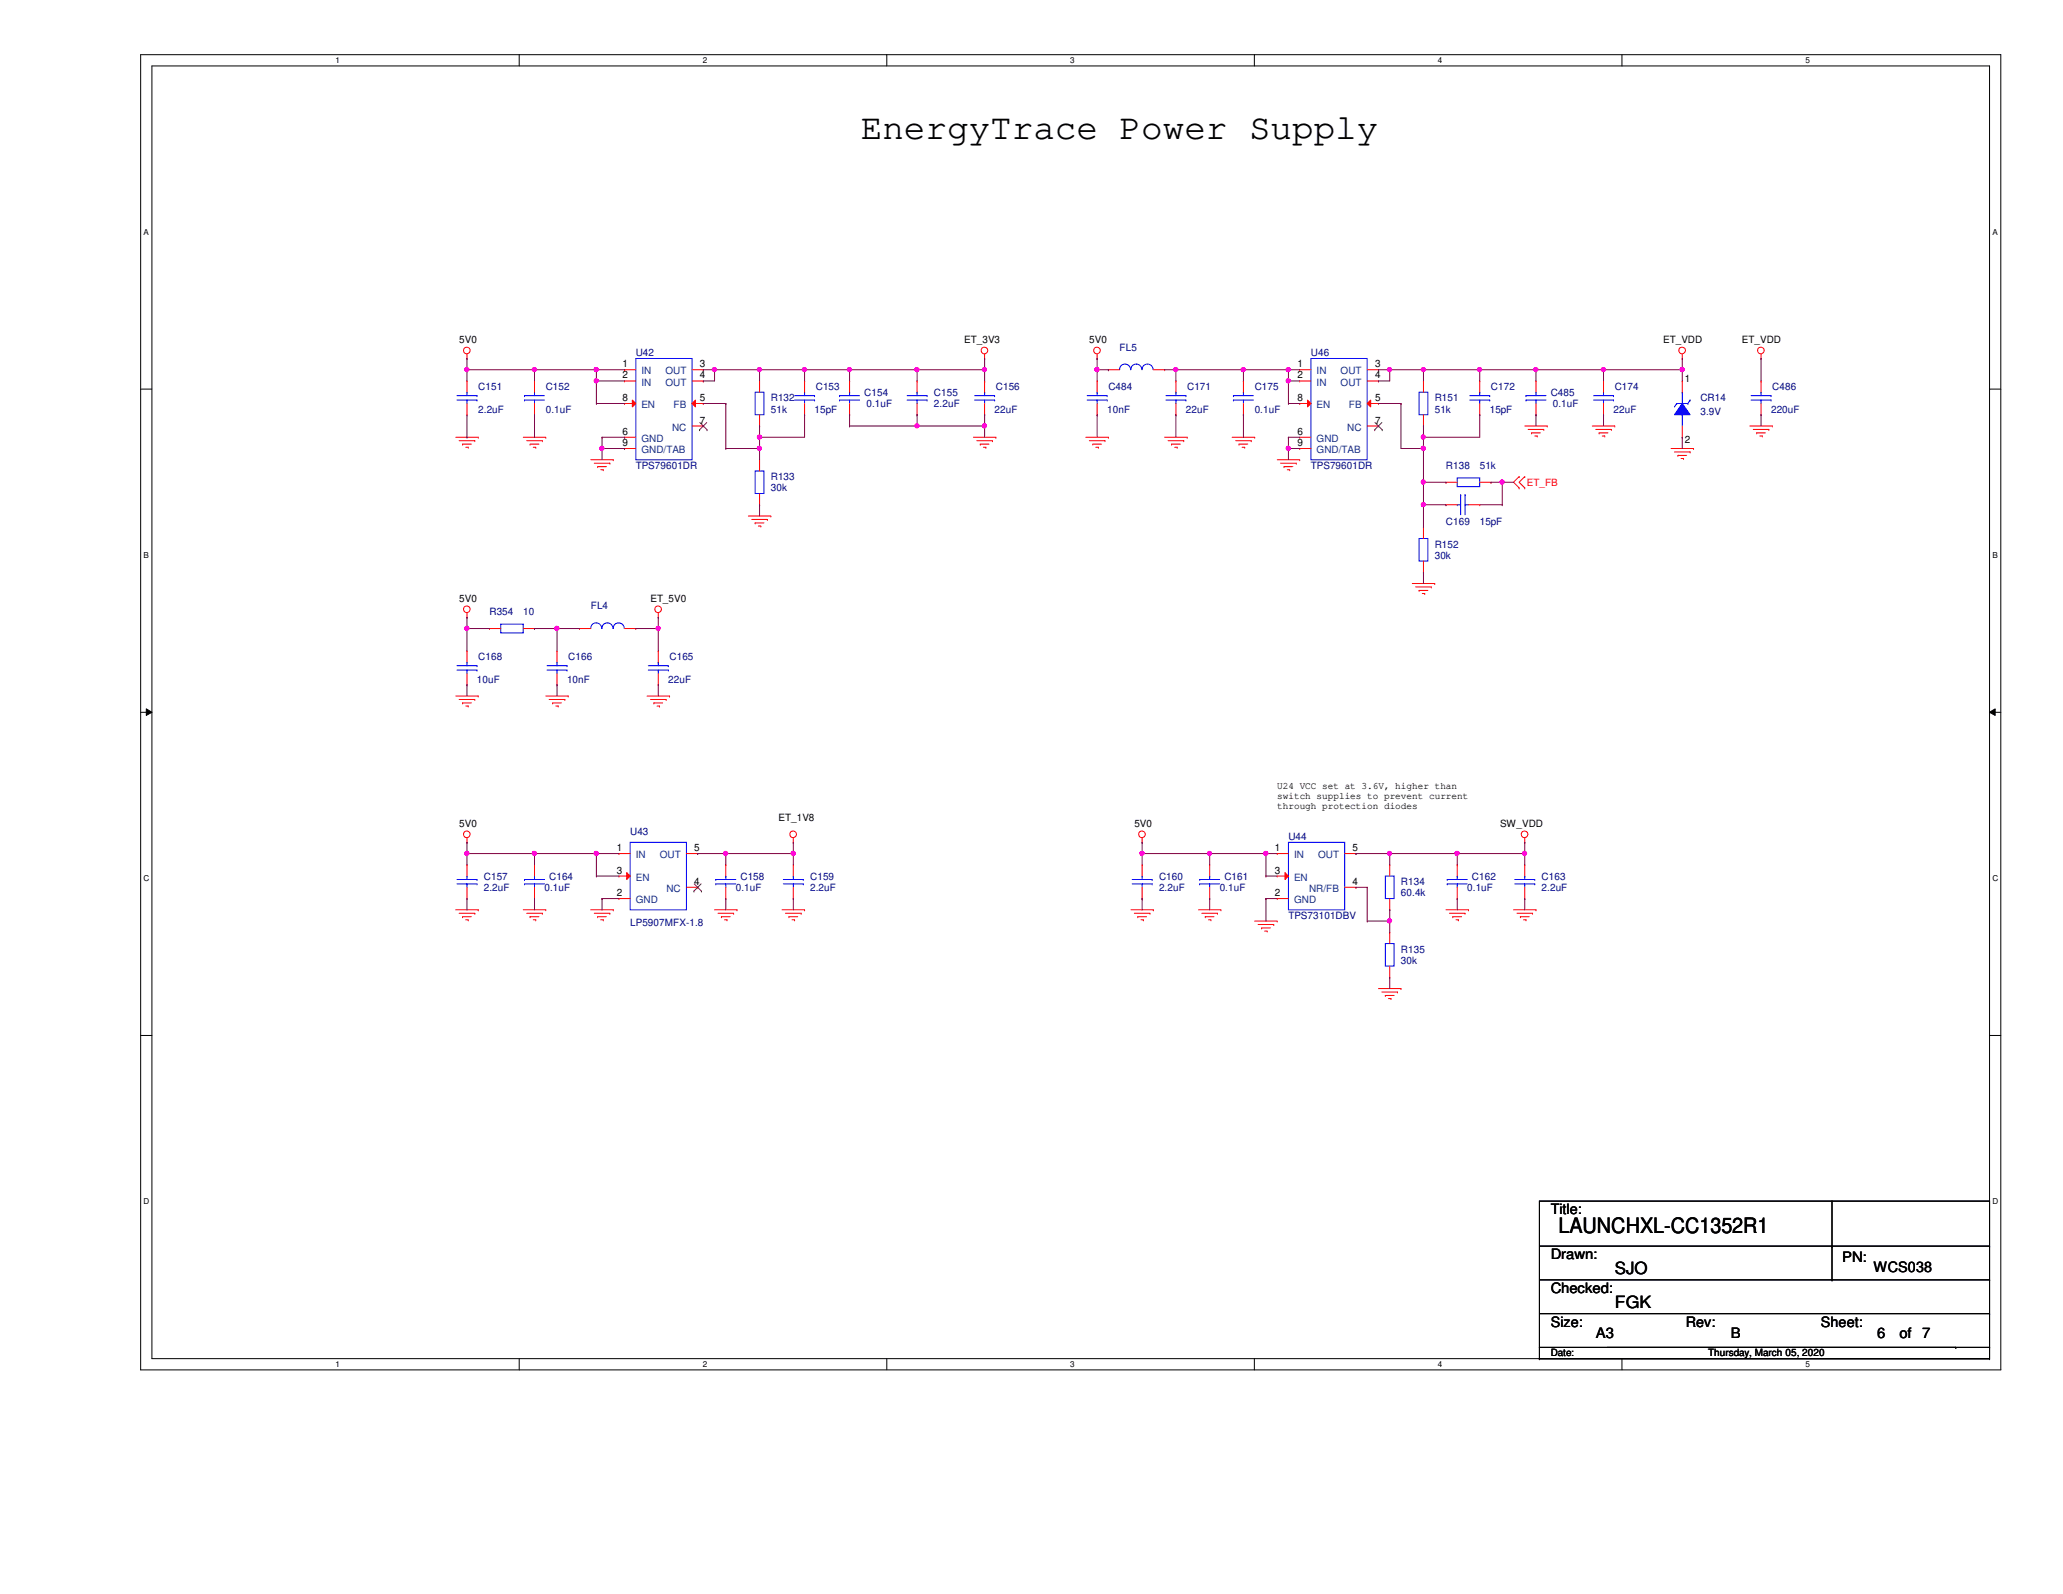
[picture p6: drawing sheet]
<svg xmlns="http://www.w3.org/2000/svg" width="279mm" height="216mm" viewBox="0 0 279 216" stroke-linecap="round" stroke-linejoin="round" font-family="sans-serif">
<path d="M19.1 7.4h251.9v178.1h-251.9zM20.6 8.9h248.9v175.1h-248.9z" fill="none" stroke="#000" stroke-width=".14"/>
<g fill="#fff">
<path d="M45.4 7.6h.6v1.2h-.6z"/>
<path d="M45.4 184.2h.6v1.2h-.6z"/>
</g>
<path d="M70.3 7.4v1.5M70.3 184v1.5" fill="none" stroke="#000" stroke-width=".14"/>
<g fill="#fff">
<path d="M95.2 7.6h.6v1.2h-.6z"/>
<path d="M95.2 184.2h.6v1.2h-.6z"/>
</g>
<path d="M120.1 7.4v1.5M120.1 184v1.5" fill="none" stroke="#000" stroke-width=".14"/>
<g fill="#fff">
<path d="M144.9 7.6h.6v1.2h-.6z"/>
<path d="M144.9 184.2h.6v1.2h-.6z"/>
</g>
<path d="M169.9 7.4v1.5M169.9 184v1.5" fill="none" stroke="#000" stroke-width=".14"/>
<g fill="#fff">
<path d="M194.7 7.6h.6v1.2h-.6z"/>
<path d="M194.7 184.2h.6v1.2h-.6z"/>
</g>
<path d="M219.7 7.4v1.5M219.7 184v1.5" fill="none" stroke="#000" stroke-width=".14"/>
<g fill="#fff">
<path d="M244.5 7.6h.6v1.2h-.6z"/>
<path d="M244.5 184.2h.6v1.2h-.6z"/>
<path d="M19.4 30.8h.8v1.2h-.8z"/>
<path d="M269.8 30.8h.8v1.2h-.8z"/>
<path d="M19.4 74.6h.8v1.2h-.8z"/>
<path d="M269.8 74.6h.8v1.2h-.8z"/>
</g>
<path d="M19.1 52.7h1.5M269.5 52.7h1.5" fill="none" stroke="#000" stroke-width=".14"/>
<g fill="#fff">
<path d="M19.4 118.4h.8v1.1h-.8z"/>
<path d="M269.8 118.4h.8v1.1h-.8z"/>
</g>
<path d="M19.1 96.5h1.5M19.8 96l.8 .5-.8 .4zM269.5 96.5l.7-.5v.9zM269.5 96.5h1.5" fill="none" stroke="#000" stroke-width=".14"/>
<path d="M19.8 96l.8 .5-.8 .4zM269.5 96.5l.7-.5v.9z" fill="#000"/>
<g fill="#fff">
<path d="M19.4 162.1h.8v1.2h-.8z"/>
<path d="M269.8 162.1h.8v1.2h-.8z"/>
</g>
<g fill="none" stroke="#000" stroke-width=".14">
<path d="M19.1 140.2h1.5M269.5 140.2h1.5M208.5 162.7h61v19.8h-61zM208.5 168.8h61M208.5 173.4h61M208.5 177.9h61M248.1 168.8h.1M248.1 173.4h.1M248.1 162.7v10.7M269.5 168.8h.1M269.5 173.4h.1M269.5 177.9h.1"/>
<path d="M208.5 184h.1M208.5 182.5v1.5M208.5 184h61M217.6 182.5h47.3M264.9 182.5h.1M269.5 184h.1M269.5 182.5h.1M269.5 182.5v1.5"/>
</g>
<g fill="none" stroke="#f00" stroke-width=".14">
<path d="M61.7 59.2h3.1M62.2 59.7h2.1M63.2 48.6h.1M63.2 48v.6M64.3 59.7h.1M64.8 59.2h.1M70.9 59.2h3M71.3 59.7h2.1M73.4 59.7h.1M73.9 59.2h.1M131.8 59.2h3.1M132.3 59.7h2.1"/>
<path d="M133.4 48.6h.1M133.4 48v.6M134.4 59.7h.1M134.9 59.2h.1M147.1 59.2h3M147.5 59.7h2.1M148.6 48.6h.1M148.6 48v.6M149.6 59.7h.1M150.1 59.2h.1M157.7 59.2h3.1M158.2 59.7h2.1"/>
<path d="M160.3 59.7h.1M160.8 59.2h.1M166.9 59.2h3M167.3 59.7h2.2M169.5 59.7h.1M169.9 59.2h.1M192.8 57.7h.1M192.8 51.6h.1M192.8 51.6v1.5M192.8 56.2v1.5M206.5 57.7h3.1M207 58.2h2.1"/>
<path d="M207.4 58.6h.1M207.4 58.6h1.2M207.9 59.1h.3M208.2 59.1h.1M209.1 58.2h.1M209.6 57.7h.1M215.6 57.7h3.1M216.1 58.2h2.1M216.6 58.6h.1M216.6 58.6h1.2M217 59.1h.3M217.3 59.1h.1"/>
<path d="M218.2 58.2h.1M218.7 57.7h.1M227.8 48.6h.1M227.8 48v.6M237 57.7h3M237.4 58.2h2.2M237.9 58.6h.1M237.9 58.6h1.2M238.3 59.1h.4M238.5 48.6h.1M238.5 48v.6M238.7 59.1h.1"/>
<path d="M239.6 58.2h.1M240 57.7h.1M62.7 60.2h.1M62.7 60.2h1.1M63.1 60.6h.3M63.4 60.6h.1M71.8 60.2h.1M71.8 60.2h1.2M72.2 60.6h.4M72.6 60.6h.1M80 62.3h3.1M80.5 62.7h2.1"/>
<path d="M80.9 63.2h.1M80.9 63.2h1.2M81.4 63.6h.3M81.7 63.6h.1M82.6 62.7h.1M83.1 62.3h.1M101.3 69.9h3.1M101.8 70.4h2.1M102.3 70.8h.1M102.3 70.8h1.2M102.7 71.2h.3M103 71.2h.1"/>
<path d="M103.9 70.4h.1M104.4 69.9h.1M132.8 60.2h.1M132.8 60.2h1.1M133.2 60.6h.3M133.5 60.6h.1M148 60.2h.1M148 60.2h1.2M148.4 60.6h.4M148.8 60.6h.1M158.7 60.2h.1M158.7 60.2h1.2"/>
<path d="M159.1 60.6h.3M159.4 60.6h.1M167.8 60.2h.1M167.8 60.2h1.2M168.2 60.6h.4M168.6 60.6h.1M173 62.3h3M173.4 62.7h2.2M173.9 63.2h.1M173.9 63.2h1.2M174.3 63.6h.4M174.7 63.6h.1"/>
<path d="M175.6 62.7h.1M176 62.3h.1M191.3 79h3M191.7 79.5h2.1M192.2 80h.1M192.2 80h1.2M193.8 79.5h.1M194.3 79h.1M205.7 64.6h.1M205.7 66.1h.1M205.7 64.6l-.7 .7 .7 .8M206.5 66.1h.1"/>
<path d="M206.5 64.6h.1M206.5 64.6l-.8 .7 .8 .8M226.3 60.7h3.1M226.8 61.2h2.1M227.2 61.7h.1M227.2 61.7h1.2M227.7 62.1h.3M228 62.1h.1M228.9 61.2h.1M229.4 60.7h.1M61.7 94.3h3.1M62.2 94.7h2.1"/>
<path d="M62.7 95.2h.1M62.7 95.2h1.1M63.1 95.6h.3M63.2 83.6h.1M63.2 83v.6M63.4 95.6h.1M64.3 94.7h.1M64.8 94.3h.1M73.9 94.3h3.1M74.4 94.7h2.1M74.8 95.2h.1M74.8 95.2h1.2"/>
<path d="M75.3 95.6h.3M75.6 95.6h.1M76.5 94.7h.1M77 94.3h.1M78.5 85.1h.1M78.5 85.1h1.5M84.6 85.1h1.5M86.1 85.1h.1M87.6 94.3h3.1M88.1 94.7h2.1M88.6 95.2h.1M88.6 95.2h1.1"/>
<path d="M89 95.6h.3M89.2 83.6h.1M89.2 83v.6M89.3 95.6h.1M90.2 94.7h.1M90.7 94.3h.1M192.6 80.4h.4M193 80.4h.1M63.2 114.1h.1M63.2 113.5v.6M107.4 114.1h.1M107.4 113.5v.6"/>
<path d="M154.7 114.1h.1M154.7 113.5v.6M206.5 114.1h.1M206.5 113.5v.6M61.7 123.2h3.1M62.2 123.7h2.1M62.7 124.2h.1M62.7 124.2h1.1M63.1 124.6h.3M63.4 124.6h.1M64.3 123.7h.1M64.8 123.2h.1"/>
<path d="M70.9 123.2h3M71.3 123.7h2.1M71.8 124.2h.1M71.8 124.2h1.2M72.2 124.6h.4M72.6 124.6h.1M73.4 123.7h.1M73.9 123.2h.1M80 123.2h3.1M80.5 123.7h2.1M80.9 124.2h.1M80.9 124.2h1.2"/>
<path d="M81.4 124.6h.3M81.7 124.6h.1M82.6 123.7h.1M83.1 123.2h.1M96.8 123.2h3M97.2 123.7h2.2M97.7 124.2h.1M97.7 124.2h1.2M98.1 124.6h.4M98.5 124.6h.1M99.4 123.7h.1M99.8 123.2h.1"/>
<path d="M105.9 123.2h3.1M106.4 123.7h2.1M106.8 124.2h.1M106.8 124.2h1.2M107.3 124.6h.3M107.6 124.6h.1M108.5 123.7h.1M109 123.2h.1M153.2 123.2h3M153.6 123.7h2.1M154.1 124.2h.1M154.1 124.2h1.2"/>
<path d="M154.5 124.6h.4M154.9 124.6h.1M155.7 123.7h.1M156.2 123.2h.1M162.3 123.2h3.1M162.8 123.7h2.1M163.2 124.2h.1M163.2 124.2h1.2M163.7 124.6h.3M164 124.6h.1M164.9 123.7h.1M165.4 123.2h.1"/>
<path d="M169.9 124.8h3.1M170.4 125.2h2.1M170.9 125.7h.1M170.9 125.7h1.1M171.3 126.1h.3M171.6 126.1h.1M172.5 125.2h.1M173 124.8h.1M186.7 133.9h3M187.2 134.4h2.1M187.6 134.8h.1M187.6 134.8h1.2"/>
<path d="M188 135.3h.4M188.4 135.3h.1M189.3 134.4h.1M189.7 133.9h.1M195.8 123.2h3.1M196.3 123.7h2.1M196.8 124.2h.1M196.8 124.2h1.2M197.2 124.6h.3M197.5 124.6h.1M198.4 123.7h.1M198.9 123.2h.1"/>
<path d="M205 123.2h3M205.4 123.7h2.2M205.9 124.2h.1M205.9 124.2h1.2M206.3 124.6h.4M206.7 124.6h.1M207.6 123.7h.1M208 123.2h.1"/>
<circle cx="63.2" cy="47.5" r=".45"/>
<circle cx="133.3" cy="47.5" r=".45"/>
<circle cx="148.6" cy="47.5" r=".45"/>
<circle cx="227.8" cy="47.5" r=".45"/>
<circle cx="238.5" cy="47.5" r=".45"/>
<circle cx="63.2" cy="82.5" r=".45"/>
<circle cx="89.1" cy="82.5" r=".45"/>
<circle cx="63.2" cy="113" r=".45"/>
<circle cx="107.4" cy="113" r=".45"/>
<circle cx="154.7" cy="113" r=".45"/>
<circle cx="206.5" cy="113" r=".45"/>
</g>
<path d="M86.1 48.6h7.6v13.7h-7.6zM192.2 53.1h1.2v3.1h-1.2zM80 85.1a.74 .74 0 0 1 .8-.7 .74 .74 0 0 1 .7 .7M81.5 85.1a.74 .74 0 0 1 .8-.7 .74 .74 0 0 1 .7 .7M83.1 85.1a.74 .74 0 0 1 .7-.7 .74 .74 0 0 1 .7 .7" fill="none" stroke="#00f" stroke-width=".14"/>
<path d="M85.6 54.2l.5 .5-.5 .4z" fill="#f00"/>
<path d="M84.6 54.7h.1M84.6 51.6h.1M84.6 59.2h.1M84.6 54.7h1.5M84.6 51.6h1.5M84.6 59.2h1.5M85.6 54.2l.5 .5-.5 .4zM93.7 51.6h1.6M95.3 51.6h.1M84.6 60.7h.1M84.6 60.7h1.5" fill="none" stroke="#f00" stroke-width=".14"/>
<path d="M93.7 54.7l.5-.5v.9z" fill="#f00"/>
<g fill="none" stroke="#f00" stroke-width=".14">
<path d="M84.6 50.1h.1M84.6 50.1h1.5M93.7 54.7l.5-.5v.9zM93.7 54.7h1.6M93.7 50.1h1.6M93.7 57.7h1.6M95.3 54.7h.1M95.3 50.1h.1M95.3 57.7h.1M124.2 51.6h.1M124.2 56.2h.1M124.2 51.6v1.5"/>
<path d="M124.2 54.7v1.5M200.4 51.6h.1M200.4 56.2h.1M200.4 51.6v1.5M200.4 54.7v1.5M89.2 88.2h.1M89.2 92.8h.1M89.2 88.2v1.5M89.2 91.2v1.6M163.8 117.1h.1M163.8 117.1v1.6M173 115.6h.1"/>
<path d="M173 115.6h1.5M163.8 121.7h.1M163.8 120.2v1.5M173 121.7h.1M173 121.7h1.5"/>
</g>
<path d="M94.7 58.2h.1M94.8 57.2l1 1M95.7 57.2l-1 1M95.8 58.2h.1" fill="none" stroke="#804000" stroke-width=".14"/>
<g fill="none" stroke="#00f" stroke-width=".14">
<path d="M122.9 54.2h2.7M122.9 53.6h2.7M124.2 54.2h.1M124.2 53.1h.1M124.2 53.1v.5M124.2 54.2v.5M125.6 54.2h.1M125.6 53.6h.1M199.1 54.2h2.7M199.1 53.6h2.7M200.4 54.2h.1M200.4 53.1h.1"/>
<path d="M200.4 53.1v.5M200.4 54.2v.5M201.8 54.2h.1M201.8 53.6h.1M87.8 90.8h2.7M87.8 90.2h2.7M89.2 90.8h.1M89.2 89.7h.1M89.2 89.7v.5M89.2 90.8v.4M90.5 90.8h.1M90.5 90.2h.1"/>
<path d="M162.5 119.7h.1M162.5 119.1h.1M162.5 119.7h2.7M162.5 119.1h2.7M163.8 119.7h.1M163.8 118.7h.1M163.8 118.7v.4M163.8 119.7v.5M174.5 114.1h7.6v9.1h-7.6z"/>
</g>
<path d="M174 118.2l.5 .5-.5 .4z" fill="#f00"/>
<g fill="none" stroke="#f00" stroke-width=".14">
<path d="M133.4 51.6h.1M133.4 56.2h.1M133.4 51.6v1.5M133.4 54.7v1.5M208 51.6h.1M208 56.2h.1M208 51.6v1.5M208 54.7v1.5M195.8 68.4h.1M195.8 68.4h1.6M198.9 68.4h1.5M200.4 68.4h.1"/>
<path d="M63.2 117.1h.1M63.2 117.1v1.6M173 118.7h.1M173 118.7h1.5M174 118.2l.5 .5-.5 .4zM182.1 115.6h1.5M183.6 115.6h.1M188.2 117.1h.1M188.2 117.1v1.6M63.2 121.7h.1M63.2 120.2v1.5M182.1 120.2h1.5"/>
<path d="M183.6 120.2h.1M188.2 123.2h.1M188.2 121.7v1.5"/>
</g>
<g fill="none" stroke="#00f" stroke-width=".14">
<path d="M132 54.2h2.7M132 53.6h2.7M133.4 54.2h.1M133.4 53.1h.1M133.4 53.1v.5M133.4 54.2v.5M134.7 54.2h.1M134.7 53.6h.1M177.5 48.6h7.7v13.7h-7.7zM206.7 54.2h.1M206.7 53.6h.1M206.7 54.2h2.7"/>
<path d="M206.7 53.6h2.7M208 54.2h.1M208 53.1h.1M208 53.1v.5M208 54.2v.5M197.4 68.4h.1M197.4 68.4h.4M197.8 67h.1M197.8 67v2.7M198.4 67h.1M198.4 68.4h.1M198.4 67v2.7"/>
<path d="M198.4 68.4h.5M61.9 119.7h2.7M61.9 119.1h2.7M63.2 119.7h.1M63.2 118.7h.1M63.2 118.7v.4M63.2 119.7v.5M64.6 119.7h.1M64.6 119.1h.1M187.6 118.7h1.2v3h-1.2z"/>
</g>
<path d="M177.1 54.2l.4 .5-.4 .4z" fill="#f00"/>
<path d="M176 54.7h.1M176 51.6h.1M176 59.2h.1M176 54.7h1.5M176 51.6h1.5M176 59.2h1.5M177.1 54.2l.4 .5-.4 .4zM185.2 51.6h1.5M186.7 51.6h.1M176 60.7h.1M176 60.7h1.5" fill="none" stroke="#f00" stroke-width=".14"/>
<path d="M185.2 54.7l.4-.5v.9z" fill="#f00"/>
<g fill="none" stroke="#f00" stroke-width=".14">
<path d="M63.2 51.6h.1M63.2 56.2h.1M63.2 51.6v1.5M63.2 54.7v1.5M72.4 51.6h.1M72.4 56.2h.1M72.4 51.6v1.5M72.4 54.7v1.5M176 50.1h.1M176 50.1h1.5M185.2 54.7l.4-.5v.9zM185.2 54.7h1.5"/>
<path d="M185.2 50.1h1.5M185.2 57.7h1.5M186.7 54.7h.1M186.7 50.1h.1M186.7 57.7h.1M217.2 51.6h.1M217.2 56.2h.1M217.2 51.6v1.5M217.2 54.7v1.5M102.9 68.4h.1M102.9 62.3h.1M102.9 62.3v1.5"/>
<path d="M102.9 66.8v1.6M192.8 77.5h.1M192.8 71.4h.1M192.8 71.4v1.5M192.8 76v1.5M66.3 85.1h.1M66.3 85.1h1.5M70.9 85.1h1.5M72.4 85.1h.1M72.4 117.1h.1M72.4 117.1v1.6M98.3 117.1h.1"/>
<path d="M98.3 117.1v1.6M197.4 117.1h.1M197.4 117.1v1.6M206.5 117.1h.1M206.5 117.1v1.6M72.4 121.7h.1M72.4 120.2v1.5M98.3 121.7h.1M98.3 120.2v1.5M197.4 121.7h.1M197.4 120.2v1.5M206.5 121.7h.1"/>
<path d="M206.5 120.2v1.5"/>
</g>
<path d="M186.2 58.2h.1M186.2 57.2l1 1M187.2 57.2l-1 1M187.2 58.2h.1" fill="none" stroke="#804000" stroke-width=".14"/>
<g fill="none" stroke="#00f" stroke-width=".14">
<path d="M61.9 54.2h2.7M61.9 53.6h2.7M63.2 54.2h.1M63.2 53.1h.1M63.2 53.1v.5M63.2 54.2v.5M64.6 54.2h.1M64.6 53.6h.1M71 54.2h.1M71 53.6h.1M71 54.2h2.7M71 53.6h2.7"/>
<path d="M72.4 54.2h.1M72.4 53.1h.1M72.4 53.1v.5M72.4 54.2v.5M215.8 54.2h2.7M215.8 53.6h2.7M217.2 54.2h.1M217.2 53.1h.1M217.2 53.1v.5M217.2 54.2v.5M218.5 54.2h.1M218.5 53.6h.1"/>
<path d="M227.1 54.7h.1M227.1 54.7l-.3 .4M227.1 54.7h1.5M227.8 56.2h.1M227.8 53.1h.1M227.8 53.1v1.6M227.8 56.2v1.5M228.6 54.7h.1M228.9 54.2h.1M228.9 54.2l-.3 .5M102.3 63.8h1.2v3h-1.2zM192.2 72.9h1.2v3.1h-1.2z"/>
<path d="M67.8 84.5h3.1v1.2h-3.1zM71 119.7h.1M71 119.1h.1M71 119.7h2.7M71 119.1h2.7M72.4 119.7h.1M72.4 118.7h.1M72.4 118.7v.4M72.4 119.7v.5M96.9 119.7h.1M96.9 119.1h.1M96.9 119.7h2.8"/>
<path d="M96.9 119.1h2.8M98.3 119.7h.1M98.3 118.7h.1M98.3 118.7v.4M98.3 119.7v.5M196 119.7h.1M196 119.1h.1M196 119.7h2.7M196 119.1h2.7M197.4 119.7h.1M197.4 118.7h.1M197.4 118.7v.4"/>
<path d="M197.4 119.7v.5M205.1 119.7h2.8M205.1 119.1h2.8M206.5 119.7h.1M206.5 118.7h.1M206.5 118.7v.4M206.5 119.7v.5M207.9 119.7h.1M207.9 119.1h.1"/>
</g>
<path d="M227.8 54.7l1.1 1.5h-2.1z" fill-rule="evenodd" fill="#00f"/>
<g fill="none" stroke="#00f" stroke-width=".14">
<path d="M102.3 53.1h1.2v3.1h-1.2zM107.6 54.2h2.7M107.6 53.6h2.7M109 54.2h.1M109 53.1h.1M109 53.1v.5M109 54.2v.5M110.3 54.2h.1M110.3 53.6h.1M151.6 50.1a.74 .74 0 0 1 .8-.8 .74 .74 0 0 1 .7 .8M153.2 50.1a.74 .74 0 0 1 .7-.8 .74 .74 0 0 1 .7 .8M154.7 50.1a.74 .74 0 0 1 .7-.8 .74 .74 0 0 1 .8 .8"/>
<path d="M157.9 54.2h2.7M157.9 53.6h2.7M159.3 54.2h.1M159.3 53.1h.1M159.3 53.1v.5M159.3 54.2v.5M160.6 54.2h.1M160.6 53.6h.1M167 54.2h.1M167 53.6h.1M167 54.2h2.8M167 53.6h2.8"/>
<path d="M168.4 54.2h.1M168.4 53.1h.1M168.4 53.1v.5M168.4 54.2v.5M227.8 54.7l1.1 1.5h-2.1zM237.2 54.2h2.7M237.2 53.6h2.7M238.5 54.2h.1M238.5 53.1h.1M238.5 53.1v.5M238.5 54.2v.5M239.9 54.2h.1"/>
<path d="M239.9 53.6h.1M197.4 64.7h3v1.2h-3zM74.1 90.8h2.7M74.1 90.2h2.7M75.4 90.8h.1M75.4 89.7h.1M75.4 89.7v.5M75.4 90.8v.4M76.8 90.8h.1M76.8 90.2h.1M85.3 114.1h7.7v9.1h-7.7zM106.1 119.7h2.7"/>
<path d="M106.1 119.1h2.7M107.4 119.7h.1M107.4 118.7h.1M107.4 118.7v.4M107.4 119.7v.5M108.8 119.7h.1M108.8 119.1h.1M187.6 127.8h1.2v3.1h-1.2z"/>
</g>
<g fill="none" stroke="#f00" stroke-width=".14">
<path d="M102.9 57.7h.1M102.9 51.6h.1M102.9 51.6v1.5M102.9 56.2v1.5M109 51.6h.1M109 56.2h.1M109 51.6v1.5M109 54.7v1.5M150.1 50.1h.1M150.1 50.1h1.5M156.2 50.1h1.5M157.7 50.1h.1"/>
<path d="M159.3 51.6h.1M159.3 56.2h.1M159.3 51.6v1.5M159.3 54.7v1.5M168.4 51.6h.1M168.4 56.2h.1M168.4 51.6v1.5M168.4 54.7v1.5M227.8 59.2h.1M227.8 51.6h.1M227.8 51.6v1.5M227.8 57.7v1.5"/>
<path d="M238.5 51.6h.1M238.5 56.2h.1M238.5 51.6v1.5M238.5 54.7v1.5M195.8 65.3h.1M195.8 65.3h1.6M200.4 65.3h1.5M201.9 65.3h.1M75.4 88.2h.1M75.4 92.8h.1M75.4 88.2v1.5M75.4 91.2v1.6"/>
<path d="M83.8 115.6h.1M83.8 115.6h1.5M107.4 117.1h.1M107.4 117.1v1.6M107.4 121.7h.1M107.4 120.2v1.5M188.2 132.4h.1M188.2 126.3h.1M188.2 126.3v1.5M188.2 130.9v1.5"/>
</g>
<path d="M84.9 118.2l.4 .5-.4 .4z" fill="#f00"/>
<g fill="none" stroke="#f00" stroke-width=".14">
<path d="M115.1 51.6h.1M115.1 56.2h.1M115.1 51.6v1.5M115.1 54.7v1.5M148.6 51.6h.1M148.6 56.2h.1M148.6 51.6v1.5M148.6 54.7v1.5M63.2 88.2h.1M63.2 92.8h.1M63.2 88.2v1.5M63.2 91.2v1.6"/>
<path d="M83.8 118.7h.1M83.8 118.7h1.5M84.9 118.2l.4 .5-.4 .4zM93 115.6h1.5M94.5 115.6h.1M154.7 117.1h.1M154.7 117.1v1.6M83.8 121.7h.1M83.8 121.7h1.5M93 120.2h1.5M94.5 120.2h.1M154.7 121.7h.1"/>
<path d="M154.7 120.2v1.5"/>
</g>
<path d="M94 119.7l1 1M95 119.7l-1 1M94 120.7h.1M95 120.7h.1" fill="none" stroke="#804000" stroke-width=".14"/>
<g fill="none" stroke="#00f" stroke-width=".14">
<path d="M113.7 54.2h.1M113.7 53.6h.1M113.7 54.2h2.7M113.7 53.6h2.7M115.1 54.2h.1M115.1 53.1h.1M115.1 53.1v.5M115.1 54.2v.5M147.2 54.2h2.7M147.2 53.6h2.7M148.6 54.2h.1M148.6 53.1h.1"/>
<path d="M148.6 53.1v.5M148.6 54.2v.5M149.9 54.2h.1M149.9 53.6h.1M61.9 90.8h2.7M61.9 90.2h2.7M63.2 90.8h.1M63.2 89.7h.1M63.2 89.7v.5M63.2 90.8v.4M64.6 90.8h.1M64.6 90.2h.1"/>
<path d="M153.3 119.7h2.7M153.3 119.1h2.7M154.7 119.7h.1M154.7 118.7h.1M154.7 118.7v.4M154.7 119.7v.5M156 119.7h.1M156 119.1h.1"/>
</g>
<path d="M63.2 48.6h.1M63.2 50.1h.1M63.2 48.6v1.5M63.2 50.1h9.2M133.4 48.6h.1M133.4 48.6v1.5" fill="none" stroke="#800040" stroke-width=".14"/>
<circle cx="72.4" cy="50.1" r=".29" fill="#f0f"/>
<circle cx="72.4" cy="50.1" r=".29" fill="none" stroke="#f0f" stroke-width=".14"/>
<circle cx="63.2" cy="50.1" r=".29" fill="#f0f"/>
<circle cx="63.2" cy="50.1" r=".29" fill="none" stroke="#f0f" stroke-width=".14"/>
<path d="M63.2 50.1h.1M63.2 50.1v1.5M72.4 50.1h.1M72.4 50.1v1.5M72.4 50.1h12.2M80.8 50.1h.1" fill="none" stroke="#800040" stroke-width=".14"/>
<circle cx="80.7" cy="50.1" r=".29" fill="#f0f"/>
<circle cx="80.7" cy="50.1" r=".29" fill="none" stroke="#f0f" stroke-width=".14"/>
<path d="M80.8 50.1h.1M80.8 50.1v1.5M95.3 50.1h.1M95.3 50.1h7.6M96.8 50.1h.1M96.8 50.1v1.5" fill="none" stroke="#800040" stroke-width=".14"/>
<circle cx="102.8" cy="50.1" r=".29" fill="#f0f"/>
<circle cx="102.8" cy="50.1" r=".29" fill="none" stroke="#f0f" stroke-width=".14"/>
<circle cx="96.7" cy="50.1" r=".29" fill="#f0f"/>
<circle cx="96.7" cy="50.1" r=".29" fill="none" stroke="#f0f" stroke-width=".14"/>
<path d="M102.9 50.1h.1M102.9 50.1h12.2M102.9 50.1v1.5M109 50.1h.1M109 50.1v1.5" fill="none" stroke="#800040" stroke-width=".14"/>
<circle cx="115" cy="50.1" r=".29" fill="#f0f"/>
<circle cx="115" cy="50.1" r=".29" fill="none" stroke="#f0f" stroke-width=".14"/>
<circle cx="108.9" cy="50.1" r=".29" fill="#f0f"/>
<circle cx="108.9" cy="50.1" r=".29" fill="none" stroke="#f0f" stroke-width=".14"/>
<path d="M115.1 50.1h.1M115.1 50.1v1.5M115.1 50.1h18.3M124.2 50.1h.1" fill="none" stroke="#800040" stroke-width=".14"/>
<circle cx="133.3" cy="50.1" r=".29" fill="#f0f"/>
<circle cx="133.3" cy="50.1" r=".29" fill="none" stroke="#f0f" stroke-width=".14"/>
<circle cx="124.2" cy="50.1" r=".29" fill="#f0f"/>
<circle cx="124.2" cy="50.1" r=".29" fill="none" stroke="#f0f" stroke-width=".14"/>
<path d="M80.8 51.6h.1M80.8 51.6h3.8M124.2 50.1h.1M124.2 50.1v1.5M133.4 50.1h.1M133.4 50.1v1.5M227.8 48.6h.1M227.8 48.6v1.5" fill="none" stroke="#800040" stroke-width=".14"/>
<circle cx="80.7" cy="51.6" r=".29" fill="#f0f"/>
<circle cx="80.7" cy="51.6" r=".29" fill="none" stroke="#f0f" stroke-width=".14"/>
<path d="M80.8 51.6h.1M80.8 51.6v3.1M95.3 51.6h.1M95.3 51.6h1.5M157.7 50.1h1.6M159.3 50.1h.1M159.3 50.1v1.5M168.4 50.1h.1M168.4 50.1h6.1M168.4 50.1v1.5" fill="none" stroke="#800040" stroke-width=".14"/>
<circle cx="174.5" cy="50.1" r=".29" fill="#f0f"/>
<circle cx="174.5" cy="50.1" r=".29" fill="none" stroke="#f0f" stroke-width=".14"/>
<path d="M174.5 50.1h.1M174.5 50.1v1.5M174.5 50.1h1.5M186.7 50.1h.1M186.7 50.1h6.1M188.2 50.1h.1" fill="none" stroke="#800040" stroke-width=".14"/>
<circle cx="188.2" cy="50.1" r=".29" fill="#f0f"/>
<circle cx="188.2" cy="50.1" r=".29" fill="none" stroke="#f0f" stroke-width=".14"/>
<path d="M188.2 50.1h.1M188.2 50.1v1.5M192.8 50.1h.1M192.8 50.1v1.5M192.8 50.1h7.6" fill="none" stroke="#800040" stroke-width=".14"/>
<circle cx="200.4" cy="50.1" r=".29" fill="#f0f"/>
<circle cx="200.4" cy="50.1" r=".29" fill="none" stroke="#f0f" stroke-width=".14"/>
<circle cx="192.8" cy="50.1" r=".29" fill="#f0f"/>
<circle cx="192.8" cy="50.1" r=".29" fill="none" stroke="#f0f" stroke-width=".14"/>
<path d="M200.4 50.1h.1M200.4 50.1v1.5M200.4 50.1h16.8M208 50.1h.1M217.2 50.1h.1" fill="none" stroke="#800040" stroke-width=".14"/>
<circle cx="208" cy="50.1" r=".29" fill="#f0f"/>
<circle cx="208" cy="50.1" r=".29" fill="none" stroke="#f0f" stroke-width=".14"/>
<circle cx="217.1" cy="50.1" r=".29" fill="#f0f"/>
<circle cx="217.1" cy="50.1" r=".29" fill="none" stroke="#f0f" stroke-width=".14"/>
<path d="M217.2 50.1h.1M217.2 50.1h10.6" fill="none" stroke="#800040" stroke-width=".14"/>
<circle cx="227.8" cy="50.1" r=".29" fill="#f0f"/>
<circle cx="227.8" cy="50.1" r=".29" fill="none" stroke="#f0f" stroke-width=".14"/>
<path d="M174.5 51.6h.1M174.5 51.6h1.5M174.5 51.6v3.1M217.2 50.1h.1M217.2 50.1v1.5M227.8 50.1h.1M227.8 50.1v1.5" fill="none" stroke="#800040" stroke-width=".14"/>
<circle cx="174.5" cy="51.6" r=".29" fill="#f0f"/>
<circle cx="174.5" cy="51.6" r=".29" fill="none" stroke="#f0f" stroke-width=".14"/>
<g fill="none" stroke="#800040" stroke-width=".14">
<path d="M63.2 59.2h.1M63.2 56.2v3M72.4 56.2h.1M72.4 56.2v3M80.8 54.7h.1M80.8 54.7h3.8M95.3 54.7h3M98.3 54.7h.1M98.3 54.7v6M102.9 57.7h.1M102.9 57.7v1.5M109 56.2h.1"/>
<path d="M109 56.2v3M115.1 56.2h.1M115.1 57.7h.1M115.1 56.2v1.5M124.2 56.2h.1M124.2 57.7h.1M124.2 56.2v1.5M133.4 56.2h.1M133.4 56.2v1.5h-18.3M174.5 54.7h.1M174.5 54.7h1.5M186.7 51.6h.1"/>
<path d="M186.7 51.6h1.5M186.7 54.7h3M189.7 54.7h.1M189.7 54.7v6"/>
</g>
<circle cx="133.3" cy="57.7" r=".29" fill="#f0f"/>
<circle cx="133.3" cy="57.7" r=".29" fill="none" stroke="#f0f" stroke-width=".14"/>
<circle cx="124.2" cy="57.7" r=".29" fill="#f0f"/>
<circle cx="124.2" cy="57.7" r=".29" fill="none" stroke="#f0f" stroke-width=".14"/>
<g fill="none" stroke="#800040" stroke-width=".14">
<path d="M81.5 59.2h.1M81.5 59.2h3.1M81.5 59.2v1.5M84.6 59.2h.1M102.9 59.2h.1M102.9 59.2h6.1M102.9 59.2v1.5M133.4 57.7h.1M133.4 57.7v1.5M159.3 56.2h.1M159.3 56.2v3M168.4 56.2h.1"/>
<path d="M168.4 56.2v3M200.4 56.2h.1M200.4 56.2v3M217.2 56.2h.1M217.2 56.2v1.5"/>
</g>
<circle cx="102.8" cy="59.2" r=".29" fill="#f0f"/>
<circle cx="102.8" cy="59.2" r=".29" fill="none" stroke="#f0f" stroke-width=".14"/>
<path d="M192.8 57.7h.1M192.8 57.7v1.5M81.5 60.7h3.1M84.6 60.7h.1" fill="none" stroke="#800040" stroke-width=".14"/>
<circle cx="81.5" cy="60.7" r=".29" fill="#f0f"/>
<circle cx="81.5" cy="60.7" r=".29" fill="none" stroke="#f0f" stroke-width=".14"/>
<path d="M81.5 60.7h.1M81.5 60.7v1.6M98.3 60.7h.1M98.3 60.7h4.6" fill="none" stroke="#800040" stroke-width=".14"/>
<circle cx="102.8" cy="60.7" r=".29" fill="#f0f"/>
<circle cx="102.8" cy="60.7" r=".29" fill="none" stroke="#f0f" stroke-width=".14"/>
<path d="M174.5 59.2h.1M174.5 59.2v1.5M174.5 59.2h1.5M192.8 59.2h.1M192.8 59.2h7.6M102.9 60.7h.1M102.9 60.7v1.6" fill="none" stroke="#800040" stroke-width=".14"/>
<circle cx="192.8" cy="59.2" r=".29" fill="#f0f"/>
<circle cx="192.8" cy="59.2" r=".29" fill="none" stroke="#f0f" stroke-width=".14"/>
<path d="M192.8 59.2h.1M192.8 59.2v1.5M227.8 59.2h.1M227.8 59.2v1.5M174.5 60.7h.1M174.5 60.7h1.5" fill="none" stroke="#800040" stroke-width=".14"/>
<circle cx="174.5" cy="60.7" r=".29" fill="#f0f"/>
<circle cx="174.5" cy="60.7" r=".29" fill="none" stroke="#f0f" stroke-width=".14"/>
<path d="M174.5 60.7h.1M174.5 60.7v1.6M189.7 60.7h3.1M192.8 60.7h.1M192.8 60.7v4.6" fill="none" stroke="#800040" stroke-width=".14"/>
<circle cx="192.8" cy="60.7" r=".29" fill="#f0f"/>
<circle cx="192.8" cy="60.7" r=".29" fill="none" stroke="#f0f" stroke-width=".14"/>
<path d="M192.8 65.3h.1M192.8 65.3v3.1M192.8 65.3h3M195.8 65.3h.1" fill="none" stroke="#800040" stroke-width=".14"/>
<circle cx="192.8" cy="65.3" r=".29" fill="#f0f"/>
<circle cx="192.8" cy="65.3" r=".29" fill="none" stroke="#f0f" stroke-width=".14"/>
<path d="M201.9 65.3h.1M201.9 65.3h1.6M203.5 65.3h.1M203.5 65.3v3.1" fill="none" stroke="#800040" stroke-width=".14"/>
<circle cx="203.4" cy="65.3" r=".29" fill="#f0f"/>
<circle cx="203.4" cy="65.3" r=".29" fill="none" stroke="#f0f" stroke-width=".14"/>
<path d="M102.9 68.4h.1M102.9 68.4v1.5M192.8 68.4h.1M192.8 68.4v3M192.8 68.4h3M195.8 68.4h.1M203.5 65.3h.1M203.5 65.3h1.5" fill="none" stroke="#800040" stroke-width=".14"/>
<circle cx="192.8" cy="68.3" r=".29" fill="#f0f"/>
<circle cx="192.8" cy="68.3" r=".29" fill="none" stroke="#f0f" stroke-width=".14"/>
<path d="M192.8 77.5h.1M192.8 77.5v1.5M200.4 68.4h3.1M203.5 68.4h.1M63.2 83.6h.1M63.2 85.1h.1M63.2 83.6v4.6M63.2 85.1h3.1M89.2 83.6h.1M89.2 83.6v1.5" fill="none" stroke="#800040" stroke-width=".14"/>
<circle cx="63.2" cy="85.1" r=".29" fill="#f0f"/>
<circle cx="63.2" cy="85.1" r=".29" fill="none" stroke="#f0f" stroke-width=".14"/>
<path d="M72.4 85.1h.1M72.4 85.1h3M86.1 85.1h3.1M89.2 85.1h.1M89.2 85.1v3.1" fill="none" stroke="#800040" stroke-width=".14"/>
<circle cx="89.1" cy="85.1" r=".29" fill="#f0f"/>
<circle cx="89.1" cy="85.1" r=".29" fill="none" stroke="#f0f" stroke-width=".14"/>
<g fill="none" stroke="#800040" stroke-width=".14">
<path d="M63.2 92.8h.1M63.2 92.8v1.5M75.4 92.8h.1M75.4 92.8v1.5M89.2 92.8h.1M89.2 92.8v1.5M63.2 114.1h.1M63.2 115.6h.1M63.2 114.1v3M63.2 115.6h9.2M107.4 114.1h.1M107.4 114.1v1.5"/>
<path d="M154.7 114.1h.1M154.7 114.1v1.5M206.5 114.1h.1M206.5 114.1v1.5"/>
</g>
<circle cx="72.4" cy="115.6" r=".29" fill="#f0f"/>
<circle cx="72.4" cy="115.6" r=".29" fill="none" stroke="#f0f" stroke-width=".14"/>
<circle cx="63.2" cy="115.6" r=".29" fill="#f0f"/>
<circle cx="63.2" cy="115.6" r=".29" fill="none" stroke="#f0f" stroke-width=".14"/>
<path d="M72.4 115.6h.1M72.4 115.6v1.5M72.4 115.6h11.4M80.8 115.6h.1" fill="none" stroke="#800040" stroke-width=".14"/>
<circle cx="80.7" cy="115.6" r=".29" fill="#f0f"/>
<circle cx="80.7" cy="115.6" r=".29" fill="none" stroke="#f0f" stroke-width=".14"/>
<path d="M80.8 115.6h.1M80.8 115.6v3.1M94.5 115.6h.1M94.5 115.6h12.9M98.3 115.6h.1" fill="none" stroke="#800040" stroke-width=".14"/>
<circle cx="107.4" cy="115.6" r=".29" fill="#f0f"/>
<circle cx="107.4" cy="115.6" r=".29" fill="none" stroke="#f0f" stroke-width=".14"/>
<circle cx="98.3" cy="115.6" r=".29" fill="#f0f"/>
<circle cx="98.3" cy="115.6" r=".29" fill="none" stroke="#f0f" stroke-width=".14"/>
<path d="M98.3 115.6h.1M98.3 115.6v1.5M107.4 115.6h.1M107.4 115.6v1.5M154.7 115.6h.1M154.7 115.6v1.5M154.7 115.6h9.1" fill="none" stroke="#800040" stroke-width=".14"/>
<circle cx="163.8" cy="115.6" r=".29" fill="#f0f"/>
<circle cx="163.8" cy="115.6" r=".29" fill="none" stroke="#f0f" stroke-width=".14"/>
<circle cx="154.7" cy="115.6" r=".29" fill="#f0f"/>
<circle cx="154.7" cy="115.6" r=".29" fill="none" stroke="#f0f" stroke-width=".14"/>
<path d="M163.8 115.6h.1M163.8 115.6h9.2M163.8 115.6v1.5M171.5 115.6h.1" fill="none" stroke="#800040" stroke-width=".14"/>
<circle cx="171.4" cy="115.6" r=".29" fill="#f0f"/>
<circle cx="171.4" cy="115.6" r=".29" fill="none" stroke="#f0f" stroke-width=".14"/>
<path d="M171.5 115.6h.1M171.5 115.6v3.1M183.6 115.6h.1M183.6 115.6h13.8M188.2 115.6h.1" fill="none" stroke="#800040" stroke-width=".14"/>
<circle cx="197.3" cy="115.6" r=".29" fill="#f0f"/>
<circle cx="197.3" cy="115.6" r=".29" fill="none" stroke="#f0f" stroke-width=".14"/>
<circle cx="188.2" cy="115.6" r=".29" fill="#f0f"/>
<circle cx="188.2" cy="115.6" r=".29" fill="none" stroke="#f0f" stroke-width=".14"/>
<path d="M188.2 115.6h.1M188.2 115.6v1.5M197.4 115.6h.1M197.4 115.6v1.5M197.4 115.6h9.1" fill="none" stroke="#800040" stroke-width=".14"/>
<circle cx="206.5" cy="115.6" r=".29" fill="#f0f"/>
<circle cx="206.5" cy="115.6" r=".29" fill="none" stroke="#f0f" stroke-width=".14"/>
<g fill="none" stroke="#800040" stroke-width=".14">
<path d="M80.8 118.7h.1M80.8 118.7h3M171.5 118.7h.1M171.5 118.7h1.5M206.5 115.6h.1M206.5 115.6v1.5M63.2 121.7h.1M63.2 121.7v1.5M72.4 121.7h.1M72.4 121.7v1.5M81.5 121.7h.1M81.5 121.7v1.5"/>
<path d="M81.5 121.7h2.3M98.3 121.7h.1M98.3 121.7v1.5M107.4 121.7h.1M107.4 121.7v1.5M154.7 121.7h.1M154.7 121.7v1.5M163.8 121.7h.1M163.8 121.7v1.5M171.5 121.7h.1M171.5 121.7h1.5M171.5 121.7v3.1"/>
<path d="M183.6 120.2h.1M183.6 120.2h1.6M185.2 120.2h.1M185.2 120.2v4.6M188.2 123.2h.1M188.2 123.2v1.6M197.4 121.7h.1M197.4 121.7v1.5M206.5 121.7h.1M206.5 121.7v1.5"/>
</g>
<circle cx="188.2" cy="124.7" r=".29" fill="#f0f"/>
<circle cx="188.2" cy="124.7" r=".29" fill="none" stroke="#f0f" stroke-width=".14"/>
<path d="M148.6 50.1h1.5M150.1 50.1h.1M238.5 56.2h.1M238.5 48.6h.1M238.5 48.6v3M238.5 56.2v1.5M185.2 124.8h.1M185.2 124.8h3M188.2 124.8h.1M188.2 132.4h.1M188.2 124.8v1.5M188.2 132.4v1.5" fill="none" stroke="#800040" stroke-width=".14"/>
<circle cx="148.6" cy="50.1" r=".29" fill="#f0f"/>
<circle cx="148.6" cy="50.1" r=".29" fill="none" stroke="#f0f" stroke-width=".14"/>
<path d="M148.6 48.6h.1M148.6 48.6v1.5M75.4 85.1h.1M75.4 85.1v3.1" fill="none" stroke="#800040" stroke-width=".14"/>
<circle cx="75.4" cy="85.1" r=".29" fill="#f0f"/>
<circle cx="75.4" cy="85.1" r=".29" fill="none" stroke="#f0f" stroke-width=".14"/>
<path d="M148.6 50.1h.1M148.6 56.2h.1M148.6 50.1v1.5M148.6 56.2v3M159.3 50.1h9.1M168.4 50.1h.1M75.4 85.1h.1M75.4 85.1h3.1" fill="none" stroke="#800040" stroke-width=".14"/>
<circle cx="159.2" cy="50.1" r=".29" fill="#f0f"/>
<circle cx="159.2" cy="50.1" r=".29" fill="none" stroke="#f0f" stroke-width=".14"/>
<circle cx="168.4" cy="50.1" r=".29" fill="#f0f"/>
<circle cx="168.4" cy="50.1" r=".29" fill="none" stroke="#f0f" stroke-width=".14"/>
<path d="M208 56.2h.1M208 50.1h.1M208 50.1v1.5M208 56.2v1.5" fill="none" stroke="#800040" stroke-width=".14"/>
<circle cx="72.4" cy="50.1" r=".29" fill="#f0f"/>
<circle cx="72.4" cy="50.1" r=".29" fill="none" stroke="#f0f" stroke-width=".14"/>
<circle cx="63.2" cy="50.1" r=".29" fill="#f0f"/>
<circle cx="63.2" cy="50.1" r=".29" fill="none" stroke="#f0f" stroke-width=".14"/>
<circle cx="80.7" cy="50.1" r=".29" fill="#f0f"/>
<circle cx="80.7" cy="50.1" r=".29" fill="none" stroke="#f0f" stroke-width=".14"/>
<circle cx="102.8" cy="50.1" r=".29" fill="#f0f"/>
<circle cx="102.8" cy="50.1" r=".29" fill="none" stroke="#f0f" stroke-width=".14"/>
<circle cx="96.7" cy="50.1" r=".29" fill="#f0f"/>
<circle cx="96.7" cy="50.1" r=".29" fill="none" stroke="#f0f" stroke-width=".14"/>
<circle cx="115" cy="50.1" r=".29" fill="#f0f"/>
<circle cx="115" cy="50.1" r=".29" fill="none" stroke="#f0f" stroke-width=".14"/>
<circle cx="108.9" cy="50.1" r=".29" fill="#f0f"/>
<circle cx="108.9" cy="50.1" r=".29" fill="none" stroke="#f0f" stroke-width=".14"/>
<circle cx="133.3" cy="50.1" r=".29" fill="#f0f"/>
<circle cx="133.3" cy="50.1" r=".29" fill="none" stroke="#f0f" stroke-width=".14"/>
<circle cx="124.2" cy="50.1" r=".29" fill="#f0f"/>
<circle cx="124.2" cy="50.1" r=".29" fill="none" stroke="#f0f" stroke-width=".14"/>
<circle cx="80.7" cy="51.6" r=".29" fill="#f0f"/>
<circle cx="80.7" cy="51.6" r=".29" fill="none" stroke="#f0f" stroke-width=".14"/>
<circle cx="174.5" cy="50.1" r=".29" fill="#f0f"/>
<circle cx="174.5" cy="50.1" r=".29" fill="none" stroke="#f0f" stroke-width=".14"/>
<circle cx="188.2" cy="50.1" r=".29" fill="#f0f"/>
<circle cx="188.2" cy="50.1" r=".29" fill="none" stroke="#f0f" stroke-width=".14"/>
<circle cx="200.4" cy="50.1" r=".29" fill="#f0f"/>
<circle cx="200.4" cy="50.1" r=".29" fill="none" stroke="#f0f" stroke-width=".14"/>
<circle cx="192.8" cy="50.1" r=".29" fill="#f0f"/>
<circle cx="192.8" cy="50.1" r=".29" fill="none" stroke="#f0f" stroke-width=".14"/>
<circle cx="208" cy="50.1" r=".29" fill="#f0f"/>
<circle cx="208" cy="50.1" r=".29" fill="none" stroke="#f0f" stroke-width=".14"/>
<circle cx="217.1" cy="50.1" r=".29" fill="#f0f"/>
<circle cx="217.1" cy="50.1" r=".29" fill="none" stroke="#f0f" stroke-width=".14"/>
<circle cx="227.8" cy="50.1" r=".29" fill="#f0f"/>
<circle cx="227.8" cy="50.1" r=".29" fill="none" stroke="#f0f" stroke-width=".14"/>
<circle cx="174.5" cy="51.6" r=".29" fill="#f0f"/>
<circle cx="174.5" cy="51.6" r=".29" fill="none" stroke="#f0f" stroke-width=".14"/>
<circle cx="133.3" cy="57.7" r=".29" fill="#f0f"/>
<circle cx="133.3" cy="57.7" r=".29" fill="none" stroke="#f0f" stroke-width=".14"/>
<circle cx="124.2" cy="57.7" r=".29" fill="#f0f"/>
<circle cx="124.2" cy="57.7" r=".29" fill="none" stroke="#f0f" stroke-width=".14"/>
<circle cx="102.8" cy="59.2" r=".29" fill="#f0f"/>
<circle cx="102.8" cy="59.2" r=".29" fill="none" stroke="#f0f" stroke-width=".14"/>
<circle cx="81.5" cy="60.7" r=".29" fill="#f0f"/>
<circle cx="81.5" cy="60.7" r=".29" fill="none" stroke="#f0f" stroke-width=".14"/>
<circle cx="102.8" cy="60.7" r=".29" fill="#f0f"/>
<circle cx="102.8" cy="60.7" r=".29" fill="none" stroke="#f0f" stroke-width=".14"/>
<circle cx="192.8" cy="59.2" r=".29" fill="#f0f"/>
<circle cx="192.8" cy="59.2" r=".29" fill="none" stroke="#f0f" stroke-width=".14"/>
<circle cx="174.5" cy="60.7" r=".29" fill="#f0f"/>
<circle cx="174.5" cy="60.7" r=".29" fill="none" stroke="#f0f" stroke-width=".14"/>
<circle cx="192.8" cy="60.7" r=".29" fill="#f0f"/>
<circle cx="192.8" cy="60.7" r=".29" fill="none" stroke="#f0f" stroke-width=".14"/>
<circle cx="192.8" cy="65.3" r=".29" fill="#f0f"/>
<circle cx="192.8" cy="65.3" r=".29" fill="none" stroke="#f0f" stroke-width=".14"/>
<circle cx="203.4" cy="65.3" r=".29" fill="#f0f"/>
<circle cx="203.4" cy="65.3" r=".29" fill="none" stroke="#f0f" stroke-width=".14"/>
<circle cx="192.8" cy="68.3" r=".29" fill="#f0f"/>
<circle cx="192.8" cy="68.3" r=".29" fill="none" stroke="#f0f" stroke-width=".14"/>
<circle cx="63.2" cy="85.1" r=".29" fill="#f0f"/>
<circle cx="63.2" cy="85.1" r=".29" fill="none" stroke="#f0f" stroke-width=".14"/>
<circle cx="89.1" cy="85.1" r=".29" fill="#f0f"/>
<circle cx="89.1" cy="85.1" r=".29" fill="none" stroke="#f0f" stroke-width=".14"/>
<circle cx="72.4" cy="115.6" r=".29" fill="#f0f"/>
<circle cx="72.4" cy="115.6" r=".29" fill="none" stroke="#f0f" stroke-width=".14"/>
<circle cx="63.2" cy="115.6" r=".29" fill="#f0f"/>
<circle cx="63.2" cy="115.6" r=".29" fill="none" stroke="#f0f" stroke-width=".14"/>
<circle cx="80.7" cy="115.6" r=".29" fill="#f0f"/>
<circle cx="80.7" cy="115.6" r=".29" fill="none" stroke="#f0f" stroke-width=".14"/>
<circle cx="107.4" cy="115.6" r=".29" fill="#f0f"/>
<circle cx="107.4" cy="115.6" r=".29" fill="none" stroke="#f0f" stroke-width=".14"/>
<circle cx="98.3" cy="115.6" r=".29" fill="#f0f"/>
<circle cx="98.3" cy="115.6" r=".29" fill="none" stroke="#f0f" stroke-width=".14"/>
<circle cx="163.8" cy="115.6" r=".29" fill="#f0f"/>
<circle cx="163.8" cy="115.6" r=".29" fill="none" stroke="#f0f" stroke-width=".14"/>
<circle cx="154.7" cy="115.6" r=".29" fill="#f0f"/>
<circle cx="154.7" cy="115.6" r=".29" fill="none" stroke="#f0f" stroke-width=".14"/>
<circle cx="171.4" cy="115.6" r=".29" fill="#f0f"/>
<circle cx="171.4" cy="115.6" r=".29" fill="none" stroke="#f0f" stroke-width=".14"/>
<circle cx="197.3" cy="115.6" r=".29" fill="#f0f"/>
<circle cx="197.3" cy="115.6" r=".29" fill="none" stroke="#f0f" stroke-width=".14"/>
<circle cx="188.2" cy="115.6" r=".29" fill="#f0f"/>
<circle cx="188.2" cy="115.6" r=".29" fill="none" stroke="#f0f" stroke-width=".14"/>
<circle cx="206.5" cy="115.6" r=".29" fill="#f0f"/>
<circle cx="206.5" cy="115.6" r=".29" fill="none" stroke="#f0f" stroke-width=".14"/>
<circle cx="188.2" cy="124.7" r=".29" fill="#f0f"/>
<circle cx="188.2" cy="124.7" r=".29" fill="none" stroke="#f0f" stroke-width=".14"/>
<circle cx="148.6" cy="50.1" r=".29" fill="#f0f"/>
<circle cx="148.6" cy="50.1" r=".29" fill="none" stroke="#f0f" stroke-width=".14"/>
<circle cx="75.4" cy="85.1" r=".29" fill="#f0f"/>
<circle cx="75.4" cy="85.1" r=".29" fill="none" stroke="#f0f" stroke-width=".14"/>
<circle cx="159.2" cy="50.1" r=".29" fill="#f0f"/>
<circle cx="159.2" cy="50.1" r=".29" fill="none" stroke="#f0f" stroke-width=".14"/>
<circle cx="168.4" cy="50.1" r=".29" fill="#f0f"/>
<circle cx="168.4" cy="50.1" r=".29" fill="none" stroke="#f0f" stroke-width=".14"/>
<text font-size="4.9" x="116.6" y="18.9">EnergyTrace Power Supply</text>
<text font-size="2.9" x="211.1" y="167">LAUNCHXL-CC1352R1</text>
<g font-size="2.3">
<text x="218.7" y="172.6">SJO</text>
<text x="218.7" y="177.1">FGK</text>
</g>
<g font-size="1.9">
<text x="210" y="164.5">Title:</text>
<text x="210" y="170.6">Drawn:</text>
<text x="249.5" y="170.9">PN:</text>
<text x="253.7" y="172.3">WCS038</text>
<text x="210" y="175.1">Checked:</text>
<text x="210" y="179.7">Size:</text>
<text x="228.3" y="179.7">Rev:</text>
<text x="246.6" y="179.7">Sheet:</text>
<text x="216.1" y="181.2">A3</text>
<text x="234.4" y="181.2">B</text>
<text x="254.2" y="181.2">6</text>
<text x="257.3" y="181.2">of</text>
<text x="260.3" y="181.2">7</text>
</g>
<g font-size="1.4">
<text x="62.2" y="46.4">5V0</text>
<text x="130.6" y="46.4">ET_3V3</text>
<text x="147.5" y="46.4">5V0</text>
<text x="225.3" y="46.4">ET_VDD</text>
<text x="235.9" y="46.4">ET_VDD</text>
<text x="84.3" y="51.3">2</text>
<text x="84.3" y="49.7">1</text>
<text x="94.8" y="51.3">4</text>
<text x="94.8" y="49.7">3</text>
<text x="175.7" y="51.3">2</text>
<text x="175.7" y="49.7">1</text>
<text x="186.2" y="51.3">4</text>
<text x="186.2" y="49.7">3</text>
<text x="228.2" y="51.8">1</text>
<text x="84.3" y="54.3">8</text>
<text x="84.3" y="58.9">6</text>
<text x="94.8" y="54.3">5</text>
<text x="94.8" y="57.4">7</text>
<text x="175.7" y="54.3">8</text>
<text x="175.7" y="58.9">6</text>
<text x="186.2" y="54.3">5</text>
<text x="186.2" y="57.4">7</text>
<text x="228.2" y="60">2</text>
<text x="84.3" y="60.4">9</text>
<text x="175.7" y="60.4">9</text>
<text x="62.2" y="81.5">5V0</text>
<text x="88.1" y="81.5">ET_5V0</text>
<text x="173" y="106.8">U24 VCC set at 3.6V, higher than</text>
<text x="62.2" y="112">5V0</text>
<text x="105.5" y="111.2">ET_1V8</text>
<text x="153.6" y="112">5V0</text>
<text x="173" y="108.2">switch supplies to prevent current</text>
<text x="173" y="109.6">through protection diodes</text>
<text x="203.2" y="112">SW_VDD</text>
<text x="83.5" y="115.3">1</text>
<text x="83.5" y="118.3">3</text>
<text x="94" y="115.3">5</text>
<text x="94" y="119.8">4</text>
<text x="172.7" y="115.3">1</text>
<text x="172.7" y="118.3">3</text>
<text x="183.2" y="119.8">4</text>
<text x="183.2" y="115.3">5</text>
<text x="83.5" y="121.4">2</text>
<text x="172.7" y="121.4">2</text>
<text x="210" y="183.7">Date:</text>
<text x="231.4" y="183.7">Thursday, March 05, 2020</text>
</g>
<g font-size="1.4" fill="#000080">
<text x="151.6" y="47.5">FL5</text>
<text x="64.8" y="52.8">C151</text>
<text x="73.9" y="52.8">C152</text>
<text x="86.1" y="48.3">U42</text>
<text x="110.5" y="52.8">C153</text>
<text x="117.1" y="53.6">C154</text>
<text x="126.5" y="53.6">C155</text>
<text x="134.9" y="52.8">C156</text>
<text x="150.1" y="52.8">C484</text>
<text x="160.8" y="52.8">C171</text>
<text x="169.9" y="52.8">C175</text>
<text x="177.5" y="48.3">U46</text>
<text x="201.9" y="52.8">C172</text>
<text x="210" y="53.6">C485</text>
<text x="218.7" y="52.8">C174</text>
<text x="240" y="52.8">C486</text>
<text x="64.8" y="55.9">2.2uF</text>
<text x="73.9" y="55.9">0.1uF</text>
<text x="104.4" y="54.4">R132</text>
<text x="104.4" y="55.9">51k</text>
<text x="110.3" y="55.9">15pF</text>
<text x="117.3" y="55.1">0.1uF</text>
<text x="126.5" y="55.1">2.2uF</text>
<text x="134.7" y="55.9">22uF</text>
<text x="149.9" y="55.9">10nF</text>
<text x="160.6" y="55.9">22uF</text>
<text x="169.9" y="55.9">0.1uF</text>
<text x="194.3" y="54.4">R151</text>
<text x="194.3" y="55.9">51k</text>
<text x="201.8" y="55.9">15pF</text>
<text x="210.3" y="55.1">0.1uF</text>
<text x="218.5" y="55.9">22uF</text>
<text x="230.3" y="54.4">CR14</text>
<text x="230.3" y="56.2">3.9V</text>
<text x="239.9" y="55.9">220uF</text>
<text x="86.1" y="63.5">TPS79601DR</text>
<text x="104.4" y="65">R133</text>
<text x="177.5" y="63.5">TPS79601DR</text>
<text x="195.8" y="63.5">R138</text>
<text x="200.4" y="63.5">51k</text>
<text x="104.4" y="66.5">30k</text>
<text x="195.8" y="71.1">C169</text>
<text x="200.4" y="71.1">15pF</text>
<text x="194.3" y="74.2">R152</text>
<text x="194.3" y="75.7">30k</text>
<text x="66.3" y="83.3">R354</text>
<text x="70.9" y="83.3">10</text>
<text x="80" y="82.5">FL4</text>
<text x="64.8" y="89.4">C168</text>
<text x="77" y="89.4">C166</text>
<text x="90.7" y="89.4">C165</text>
<text x="64.6" y="92.5">10uF</text>
<text x="76.8" y="92.5">10nF</text>
<text x="90.5" y="92.5">22uF</text>
<text x="85.3" y="113">U43</text>
<text x="174.5" y="113.8">U44</text>
<text x="65.5" y="119.1">C157</text>
<text x="74.4" y="119.1">C164</text>
<text x="100.3" y="119.1">C158</text>
<text x="109.7" y="119.1">C159</text>
<text x="157" y="119.1">C160</text>
<text x="165.8" y="119.1">C161</text>
<text x="189.7" y="119.9">R134</text>
<text x="199.3" y="119.1">C162</text>
<text x="208.8" y="119.1">C163</text>
<text x="65.5" y="120.6">2.2uF</text>
<text x="73.7" y="120.6">0.1uF</text>
<text x="85.3" y="125.4">LP5907MFX-1.8</text>
<text x="99.7" y="120.6">0.1uF</text>
<text x="109.7" y="120.6">2.2uF</text>
<text x="157" y="120.6">2.2uF</text>
<text x="165.2" y="120.6">0.1uF</text>
<text x="174.5" y="124.5">TPS73101DBV</text>
<text x="189.7" y="121.4">60.4k</text>
<text x="198.7" y="120.6">0.1uF</text>
<text x="208.8" y="120.6">2.2uF</text>
<text x="189.7" y="129">R135</text>
<text x="189.7" y="130.6">30k</text>
</g>
<g font-size="1.4" fill="#004080">
<text x="86.9" y="52.2">IN</text>
<text x="86.9" y="50.7">IN</text>
<text x="90.1" y="52.2">OUT</text>
<text x="90.1" y="50.7">OUT</text>
<text x="178.3" y="52.2">IN</text>
<text x="178.3" y="50.7">IN</text>
<text x="181.6" y="52.2">OUT</text>
<text x="181.6" y="50.7">OUT</text>
<text x="86.9" y="55.3">EN</text>
<text x="86.9" y="59.9">GND</text>
<text x="91" y="58.3">NC</text>
<text x="91.2" y="55.3">FB</text>
<text x="178.3" y="55.3">EN</text>
<text x="178.3" y="59.9">GND</text>
<text x="182.5" y="58.3">NC</text>
<text x="182.7" y="55.3">FB</text>
<text x="86.9" y="61.4">GND/TAB</text>
<text x="178.3" y="61.4">GND/TAB</text>
<text x="86.1" y="116.2">IN</text>
<text x="86.1" y="119.3">EN</text>
<text x="89.4" y="116.2">OUT</text>
<text x="175.3" y="116.2">IN</text>
<text x="175.3" y="119.3">EN</text>
<text x="178.5" y="116.2">OUT</text>
<text x="86.1" y="122.3">GND</text>
<text x="90.3" y="120.8">NC</text>
<text x="175.3" y="122.3">GND</text>
<text x="177.3" y="120.8">NR/FB</text>
</g>
<text font-size="1.4" fill="#f00" x="206.8" y="65.8">ET_FB</text>
<g font-size="1.1">
<text x="45.4" y="8.6">1</text>
<text x="95.2" y="8.6">2</text>
<text x="144.9" y="8.6">3</text>
<text x="194.7" y="8.6">4</text>
<text x="244.5" y="8.6">5</text>
<text x="19.4" y="31.8">A</text>
<text x="269.8" y="31.8">A</text>
<text x="19.4" y="75.6">B</text>
<text x="269.8" y="75.6">B</text>
<text x="19.4" y="119.3">C</text>
<text x="269.8" y="119.3">C</text>
<text x="19.4" y="163.1">D</text>
<text x="269.8" y="163.1">D</text>
<text x="45.4" y="185.2">1</text>
<text x="95.2" y="185.2">2</text>
<text x="144.9" y="185.2">3</text>
<text x="194.7" y="185.2">4</text>
<text x="244.5" y="185.2">5</text>
</g>
</svg>
